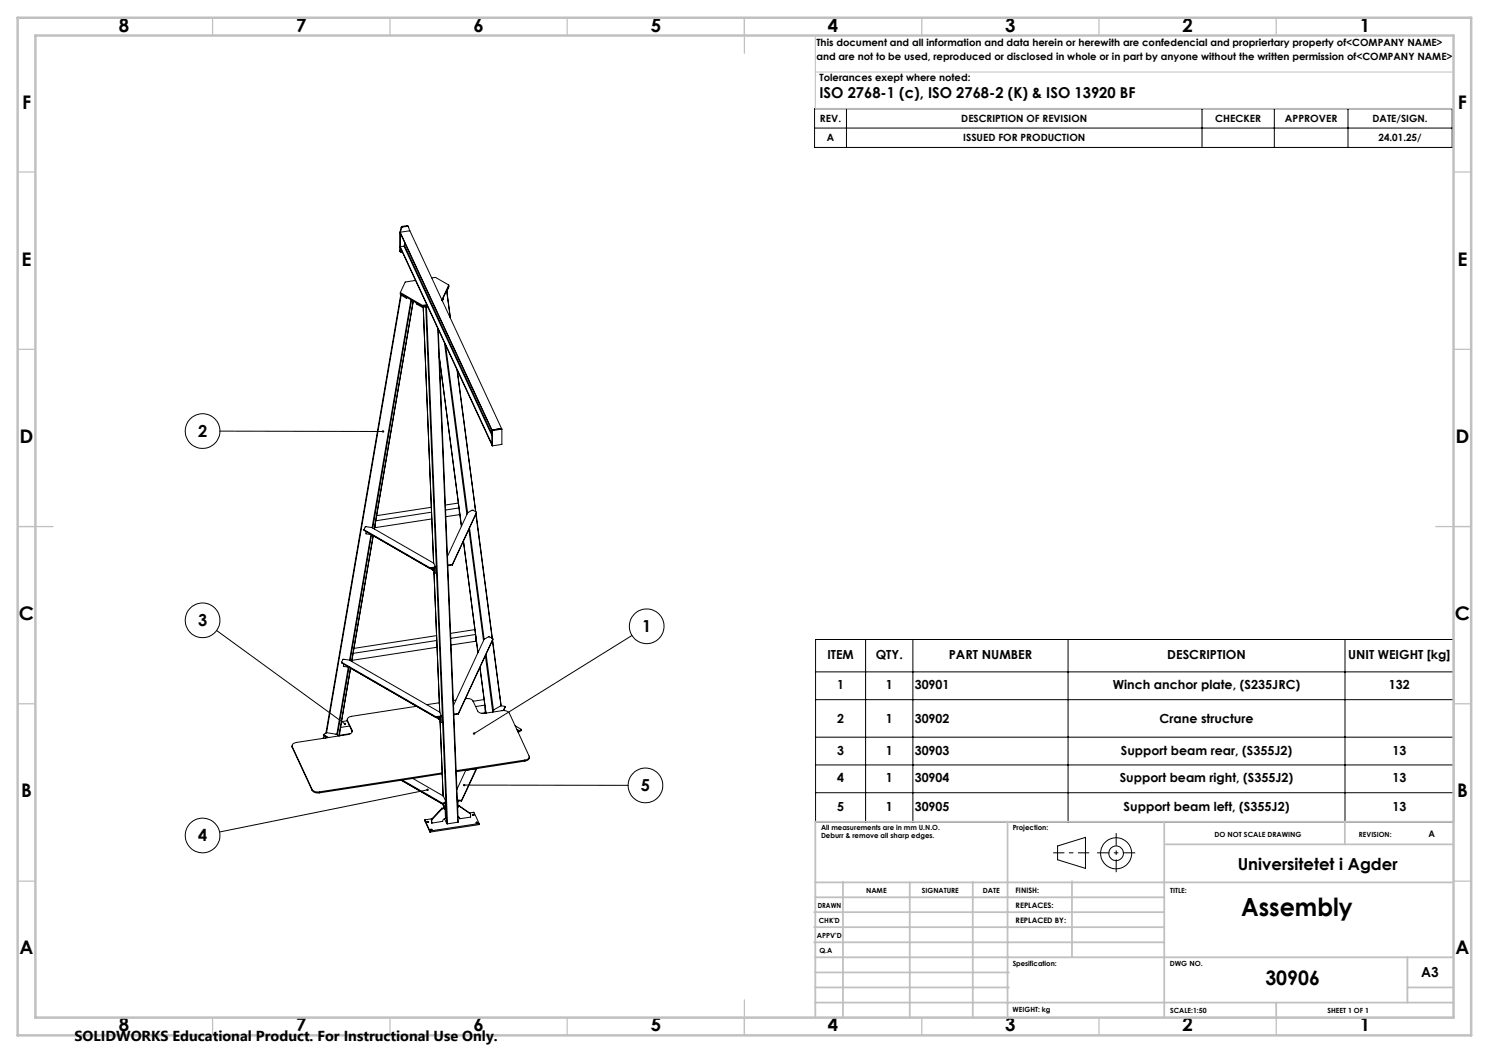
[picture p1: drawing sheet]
<svg xmlns="http://www.w3.org/2000/svg" width="420mm" height="297mm" viewBox="0 0 420 297" stroke-linecap="round" stroke-linejoin="round" font-family="sans-serif">
<g fill="none" stroke="#000" stroke-width=".28">
<path d="M229.8 30.7h179.8v10.9h-179.8zM229.8 36.1h179.8M238.8 30.7v10.9M339.1 30.7v10.9M359.4 30.7v10.9M380.2 30.7v10.9M112.8 70.8l.1 .2M112.8 65.5l.1 .1M112.8 70.8l.1 .1M112.8 65.5v5.3M112.9 70.9l.2 .3 .4-.1M112.9 65.5l25.9 55.8"/>
<path d="M112.9 65.7l25.9 55.8M112.9 65.5v5.4M112.9 69.8l25.9 55.8M113.2 64.1l.1 .2M113.2 64.1l-.4 1.4M113.2 70.7l.1 .1M113.3 70.7h.1M113.3 64.3l-.4 1.2M113.5 63.8l-.3 .3M113.5 63.8l.1 .2M113.6 64l-.3 .3M113.9 69.4l-1 .2 25.9 55.7"/>
<path d="M113.9 69.4l24.9 53.5M114.1 69.3l-.2 .1M114.1 68.4v.9M114.1 69.3l24.7 53.1M114.8 63.6l.4 .4M114.8 63.6l.1 .2M114.8 63.6l-1.3 .2M114.9 63.8l.3 .2M114.9 63.8l-1.3 .2M115.2 64l.4 1.1M115.6 65.1l25.9 55.8M115.6 65.1l-2.7 .4"/>
<path d="M117.2 79.1l-2.9 .4-1.4 3M121.8 78.4l1-.2 3.8 2.2M112.9 82.5v.6l1.7 1M112.9 82.5l6.3 3.6M113 83.2l-21.1 123.6M113.2 83.3l-21.1 123.4M114.6 84.1v-.3l-1.7-1 6.3 3.6M114.9 84l-.3 .1M115.9 84.6l-10.9 64.2M116.1 84.7l-10.9 64.2M116.6 84.9l-11 64.3M119.2 86.1v.6"/>
<path d="M119.2 86.4l-1.8-1v.3l1.8 1M119.4 86.7l2.9 72.2M120.1 86.6l5.9 145.7M120.2 86.5l.1 .1M120.3 86.6l5.9 145.8M120.4 85.9l-1.2 .2M120.5 86.2l-1.3 .2M120.6 86.5l-1.4 .2M120.6 86.5l-.3 .1M123.5 92.6l5.6 139.3M123.6 92.9l5.7 138.9-.2 .1M125.4 96.7l6.3 48.4"/>
<path d="M125.7 97.4l6.2 47.3M125.8 82.3h.2M126 82.3l.6-1.6-1.8 4.2M126 82.1l1.1 7.7M126.6 80.4l-2 4.2M126.6 80.4v.6l-.6 1.3M123.9 100.5l6.3 47.9M123.9 100.9l6.2 47.6M128.9 104.3l5.3 40.1-5.2-39.9M62 121.6l46.1 .1M138.8 121.3l.1 .2M138.8 125.6l.1 .2"/>
<path d="M138.8 121.3v4.3M138.9 121.5v4.3M141.5 120.9l.1 .1M141.5 120.9l-2.7 .4M141.6 121v4.3l-2.7 .5M141.6 121l-2.7 .5M102.7 149.4l.4-.8 1.8 .2 17.4 10.1 .5 .9M102.7 149.4l18.6 10.8M102.7 149.4v.2l19.5 11.3M103.2 149.9v.7l1.5 .2M104.6 150.8l-6 35.4M104.7 150.8h.1"/>
<path d="M104.8 150.8l-6 35.5M105.3 151.1l-6.1 35.4M105.7 148.8h.1M105.8 148.2v.6M121.7 143.1l-15.5 2.3M121.7 144.5l-15.7 2.4M121.8 146.4l-16 2.4M122.6 159.9l-1.3 .3M122.6 159.9v1.8M122.8 159.8l-.2 .1M122.8 159.8v1.9h-.2M127.6 159.2l-1.3 .2"/>
<path d="M127.6 159.2v.2M127.6 159.4l-1.3 .2M129.3 141.9l-3.7 .5M129.5 143.3l-3.8 .6M129.6 144.2v1M129.6 145.2l-3.9 .5M129.7 145.1l-.1 .1M130.7 152.7l4.1 31.4M130.7 152.6l4.1 31.4M132.3 149.3l4.1 31.4M132.4 148.9l4.2 31.4M134.2 145.1l4.6 35"/>
<path d="M134.3 145l4.6 35.1M134.4 144.5l-1.3-.6-1.2 .7-5.7 12.4M134.4 144.5l-6.8 14.7M134.4 144.5l-6.8 14.9M61.1 177.8l36.2 26.4M122.2 160.9l.4 .8M122.2 160.2v.7M122.3 160.2h.1M122.3 160.2l.1 .3-.1-.3M122.4 161.4l1.6 39.5M122.8 160l-1.5 .3v-.1M123.2 179.3l-23.4 3.6"/>
<path d="M133.9 177.6l-6.8 1M134.1 179l-7 1.1M134.2 179.5v1.4M178.3 179.2l-44.6 27.7M96.3 186.8l26.7 15.4M96.3 186.8v.2l27.6 15.9M96.9 187.3v.7l1.5 .2M98.2 188.2l-3.2 19M98.4 188.2h.1M98.5 188.2l-3.3 19.1M98.6 186.2l-1.8-.3-.5 .9M98.6 186.2l25.4 14.7"/>
<path d="M98.9 188.5l-3.3 19M99.3 186.2h.1M99.4 185.3v.9M117.5 199.2l-18.3 2.8a1.06 1.06 0 0 0-1.2 1.2M123.2 180.7l-23.6 3.6M123.3 182.6l-23.9 3.6M123.9 198.2l-3.6 .6M128.6 197.5l-.8 .1M131.3 197.1a1.98 1.98 0 0 1 2.1 .6l1.3 2.8a1.9 1.9 0 0 0 2.1 .7l4.8-.8a2.07 2.07 0 0 1 2.1 .7l5.5 12.1a.98 .98 0 0 1-1.1 1.2M134.2 180.9l-7 1M134.4 180.8l-.2 .1M135.4 188.2l1.7 13"/>
<path d="M136.6 197.3l-3.1 .5M136.6 180.3l-8.7 18.7M136.7 198.9l-2.5 .4M136.8 199.6v1.4M136.9 185l2.1 15.8M137.1 184.5l2.1 15.9M138.9 180.7l2.4 18.4M139 180.6l2.4 18.5M139 180.2l-1.2-.6-1.2 .7M139 180.2l-9.7 21M139 180.2l-9.7 21.2M141.3 199.1l-2 1.1-.3 .7"/>
<path d="M141.3 199.1l1.2 .1M142.5 199.2l-.5 1.2M142.5 199.2l-.4 1.2M230 180.4h180v51.4h-180zM230 189.5h180M230 197.3h180M244.2 180.4v51.4M257.5 180.4v51.4M301.3 180.4v51.4M379.4 180.4v51.4M82.4 210.6v.3M82.4 210.4v.5"/>
<path d="M82.4 210.6l5.7 12.1M82.4 210.9l5.7 12.1M91.2 207.2v.2l1.2 .7M91.2 207.2l1.5 .8M91.4 207.5l-.3 .8M91.8 207.7l-.1 .5M91.9 207.8l-.1 .3M92.1 207.9v.2M92.1 206.7l2.8 .4 .8 .5M92.1 206.7l-.9 .5M95.7 207.4h.1M95.8 206.5v.9"/>
<path d="M98 203.3v.2M98 202.9v.4M98 203.3l-1.7 .2M98 203.2l1.3 2.8M98 203.2v.3M98 203.5l.6 1.3M98.6 204.8l-2.6 .4M98.6 204.8l.7 1.5M98.9 206.9l-3.1 .5M99.3 206a1.06 1.06 0 0 1-1.2 1.2l-14.5 2.2a1.07 1.07 0 0 0-1.2 1.2M99.3 206.3v.1M99.3 206v.3"/>
<path d="M116.5 219.6l-3 .4M116.5 219.6l8.5 4.9M123.9 202.9l.3 .9M123.9 202.2v.7M124 202.2h.1M124 202.2l.1 .3-.1-.3M124 200.9l.5 .9-.2 .2M124.1 203.5l.9 21M124.3 202l-1.3 .2M124.3 202l-.1 1.8M124.5 202l-1.5 .4v-.2M124.5 201.9v1.8l-.3 .1"/>
<path d="M124.7 218l-34.6 5.3M124.7 218.3l-8.2 1.3M129.3 201.2l-1.3 .2M129.3 201.2v.2M129.3 201.4l-1.3 .2M131.4 217.3l-2.5 5.4M131.4 217.2v.1M131.7 217.2l-3 .5M134.4 216.8l-4.2 9M134.5 216.8l-4.3 9.2M136.8 201l-.9 .2M137 201h-.2"/>
<path d="M137 200.8v.2M137 201h.1M145.3 204.7l1.8 1M145.8 205.8l.4 .2-.2 .2M146 206.2h.1M147.1 205.7l-1.1 .6M147.1 205.7v.4l-.9 .5M148.1 214.7l-16.7 2.6M148.1 214.4l-19.4 3M148.1 214.4v.3M149.3 213.5a1.15 1.15 0 0 1-1.2 1.2M230 207.9h180"/>
<path d="M230 215.8h180M88.1 222.7a1.9 1.9 0 0 0 2 .6M88.1 223a2.07 2.07 0 0 0 2 .6M88.1 222.7v.3M90.1 223.3v.3M113.2 220.1l11.7 6.7M113.5 220l-23.4 3.6M113.5 220l11.4 6.6M119.8 231.2l1.5 3.5M119.8 231.2l1.5 3.2M120.4 231.7h.1a.26 .26 0 0 1 .4-.1 .26 .26 0 0 1 0 .4 .26 .26 0 0 1-.4 0zM120.5 232h.2"/>
<path d="M120.6 222.8l-58.7 11.9M121.3 234.4v.3M121.5 234.2h.2M121.7 231.1l.1 .2M121.7 231.1l.1 1.1M121.8 231.3v.9M121.8 230.9l-2 .3M124.6 228l.1 .1M124.6 228l-2.9 3.1M124.7 228.1l-2.9 3.2M124.8 226.8h.1M124.8 226.8l.8 1.5"/>
<path d="M124.9 226.6v.2M125 224.5l.8 1.6M125 226.7h.1M125.1 227.4v.5M125.3 227.3l.1 .3zM125.3 227.9l-.7 .1M125.4 230.9l.6 1.4M125.4 226.5l-.1 .1M125.4 228l-.7 .1M125.5 226.4l.1 .2M125.6 228.3l.1 2.5-.7 .4-.1 .5-3.1 .5M125.6 226.6v1.7"/>
<path d="M125.8 226.1l-.9 .5M125.8 226.1v2.2h-.2M125.8 226.3l-.9 .5M126 232.3l.2 .1M129 225.6l1.2 .2M129 225.8l1.2 .2M129.1 231.9l-2.9 .5M129.2 230.3l.5 .6M129.3 225.8l-.2 1.9M129.5 227.2l-.3 .1M129.5 227.2v.2M129.5 227.2l3.2 2.4"/>
<path d="M129.5 227.4h-.3M129.5 227.4l3.2 2.2M129.6 230.6l.1 .3M130.2 225.8v.2M130.9 221.4l46.3 .1M132.5 229.3l1.2-.2 1.4 3.2M132.7 229.6l.1 .9-3.1 .4M133.4 230h.1M133.4 230h.2M134.4 232.2h.1M134.4 232.2h.2M135.1 232.3l-13.8 2.1"/>
<path d="M135.1 232.3v.3l-13.8 2.1M230 223.6h180M298.3 238.6l7.9-2.4v8.7l-7.9-2.4z"/>
<circle cx="57.2" cy="121.6" r="4.9"/>
<circle cx="57.2" cy="175" r="4.9"/>
<circle cx="182.4" cy="176.6" r="4.9"/>
<circle cx="57.1" cy="235.7" r="4.9"/>
<circle cx="121.6" cy="234" r=".24"/>
<circle cx="133.5" cy="229.9" r=".25"/>
<circle cx="134.5" cy="232.1" r=".25"/>
<circle cx="182.1" cy="221.5" r="4.9"/>
<circle cx="314.8" cy="240.7" r="2.07"/>
<circle cx="314.8" cy="240.7" r="4.4"/>
</g>
<path d="M297.1 240.5h10.1" fill="none" stroke="#000" stroke-width=".28" stroke-dasharray="15.2 1.3 1.3 1.3" stroke-dashoffset="12.1" stroke-linecap="butt"/>
<path d="M314.8 235v11" fill="none" stroke="#000" stroke-width=".28" stroke-dasharray="15.2 1.3 1.3 1.3" stroke-dashoffset="11.6" stroke-linecap="butt"/>
<path d="M309.5 240.5h10.7" fill="none" stroke="#000" stroke-width=".28" stroke-dasharray="15.2 1.3 1.3 1.3" stroke-dashoffset="11.8" stroke-linecap="butt"/>
<path d="M230 10v20.6h180M230.5 10h179.5v33M230 20.3h180" fill="none" stroke="#c0c0c0" stroke-width=".28"/>
<g fill="none" stroke="#c0c0c0" stroke-width=".35">
<path d="M60 5v5M110 5v5M160 5v5M210 5v10M260 5v5M310 5v5M360 5v5M5 48.5h5M410 48.5h5M5 98.5h5M410 98.5h5M5 148.5h10"/>
<path d="M405 148.5h10M5 198.5h5M410 198.5h5M5 248.5h5M410 248.5h5M60 287v5M110 287v5M160 287v5M210 282v10M260 287v5M310 287v5M360 287v5"/>
</g>
<g fill="none" stroke="#c0c0c0" stroke-width=".5">
<path d="M284.2 231.8v55.2M328.4 231.8v55.2M328.8 238.2h81.2M379.3 231.8v6.4M410 231.8h-180v55.2M229.6 257.3h98.8M230 248.9h179.6M230 253.1h98.4M237.8 248.8v38.2M256.6 248.9v38.2M274.4 248.8v38.2M302.4 248.5v21.5"/>
<path d="M229.6 265.8h98.8M229.6 261.5h98.8M230 278.5h54.6M230 274.3h54.6M230 270h180M397 278.5h13M397 270v12.8M230 282.8h180M360 282.8v4.2"/>
</g>
<path d="M5 5h410v287h-410zM10 10h400v277h-400z" fill="none" stroke="#c0c0c0" stroke-width=".7"/>
<path d="M130.7 221.2l-.1 .2h.3h-.3a.34 .34 0 0 0 .4 .4 .34 .34 0 0 0 .2-.5 .34 .34 0 0 0-.5-.1zM120.4 222.5a.34 .34 0 0 0 .1 .6 .34 .34 0 0 0 .4-.4l-.3 .1 .3-.2zM97.1 203.9l-.1 .5 .5 .1-.2-.3 .3 .2v-.4zM107.8 121.4a.33 .33 0 0 0 .1 .6 .33 .33 0 0 0 .5-.3h-.3h.3l-.1-.2zM133.5 206.6l-.1 .5 .3-.2-.3 .2a.35 .35 0 0 0 .5 .1 .35 .35 0 0 0 .1-.5 .35 .35 0 0 0-.5-.1z" fill="#000"/>
<text font-size="7.1" x="350.1" y="258.5">Assembly</text>
<text font-size="5.6" x="356.9" y="277.9">30906</text>
<g font-size="5.3">
<text x="33.5" y="8.9">8</text>
<text x="83.5" y="8.9">7</text>
<text x="133.5" y="8.9">6</text>
<text x="183.5" y="8.9">5</text>
<text x="233.5" y="8.9">4</text>
<text x="283.5" y="8.9">3</text>
<text x="333.5" y="8.9">2</text>
<text x="383.5" y="8.9">1</text>
<text x="6.2" y="30.7">F</text>
<text x="411.2" y="30.7">F</text>
<text x="6.1" y="74.9">E</text>
<text x="411.1" y="74.9">E</text>
<text x="5.5" y="124.9">D</text>
<text x="410.5" y="124.9">D</text>
<text x="5.4" y="174.9">C</text>
<text x="410.4" y="174.9">C</text>
<text x="6" y="224.9">B</text>
<text x="411" y="224.9">B</text>
<text x="5.5" y="269.2">A</text>
<text x="410.5" y="269.2">A</text>
<text x="33.5" y="290.9">8</text>
<text x="83.5" y="290.9">7</text>
<text x="133.5" y="290.9">6</text>
<text x="183.5" y="290.9">5</text>
<text x="233.5" y="290.9">4</text>
<text x="283.5" y="290.9">3</text>
<text x="333.5" y="290.9">2</text>
<text x="383.5" y="290.9">1</text>
</g>
<g font-size="4.7">
<text x="55.9" y="123.2">2</text>
<text x="55.9" y="176.6">3</text>
<text x="181.1" y="178.3">1</text>
<text x="180.8" y="223.1">5</text>
<text x="55.9" y="237.3">4</text>
<text x="349.1" y="245.3">Universitetet i Agder</text>
</g>
<text font-size="4.2" x="231.1" y="27.8">ISO 2768-1 (c), ISO 2768-2 (K) &amp; ISO 13920 BF</text>
<text font-size="4.1" x="21" y="293.7">SOLIDWORKS Educational Product. For Instructional Use Only.</text>
<text font-size="3.9" x="400.9" y="275.5">A3</text>
<g font-size="3.5">
<text x="233.4" y="185.9">ITEM</text>
<text x="247" y="185.9">QTY.</text>
<text x="267.6" y="185.9">PART NUMBER</text>
<text x="329.3" y="185.9">DESCRIPTION</text>
<text x="380.3" y="185.9">UNIT WEIGHT [kg]</text>
<text x="236.1" y="194.4">1</text>
<text x="249.9" y="194.4">1</text>
<text x="258" y="194.4">30901</text>
<text x="313.9" y="194.4">Winch anchor plate, (S235JRC)</text>
<text x="391.8" y="194.4">132</text>
<text x="236.1" y="203.9">2</text>
<text x="249.9" y="203.9">1</text>
<text x="258" y="203.9">30902</text>
<text x="327.1" y="203.9">Crane structure</text>
<text x="236.1" y="212.8">3</text>
<text x="249.9" y="212.8">1</text>
<text x="258" y="212.8">30903</text>
<text x="316.2" y="212.8">Support beam rear, (S355J2)</text>
<text x="392.8" y="212.8">13</text>
<text x="236.1" y="220.7">4</text>
<text x="249.9" y="220.7">1</text>
<text x="258" y="220.7">30904</text>
<text x="315.9" y="220.7">Support beam right, (S355J2)</text>
<text x="392.8" y="220.7">13</text>
<text x="236.1" y="228.7">5</text>
<text x="249.9" y="228.7">1</text>
<text x="258" y="228.7">30905</text>
<text x="316.9" y="228.7">Support beam left, (S355J2)</text>
<text x="392.8" y="228.7">13</text>
</g>
<g font-size="2.8">
<text x="230.3" y="13.1">This document and all information and data herein or herewith are confedencial and propriertary property of&lt;COMPANY NAME&gt;</text>
<text x="230.3" y="16.9">and are not to be used, reproduced or disclosed in whole or in part by anyone without the written permission of&lt;COMPANY NAME&gt;</text>
<text x="231.1" y="22.8">Tolerances exept where noted:</text>
<text x="231.3" y="34.5">REV.</text>
<text x="271.2" y="34.5">DESCRIPTION OF REVISION</text>
<text x="342.8" y="34.5">CHECKER</text>
<text x="362.4" y="34.5">APPROVER</text>
<text x="387.2" y="34.5">DATE/SIGN.</text>
<text x="233.2" y="39.9">A</text>
<text x="271.7" y="39.9">ISSUED FOR PRODUCTION</text>
<text x="388.8" y="39.9">24.01.25/</text>
</g>
<text font-size="2.5" x="402.9" y="236.1">A</text>
<g font-size="2.1">
<text x="286.4" y="251.9">FINISH:</text>
<text x="286.5" y="256">REPLACES:</text>
<text x="286.5" y="260.3">REPLACED BY:</text>
</g>
<g font-size="2">
<text x="231.6" y="234">All measurements are in mm U.N.O.</text>
<text x="285.6" y="234">Projection:</text>
<text x="231.6" y="236.5">Deburr &amp; remove all sharp edges.</text>
<text x="342.6" y="236">DO NOT SCALE DRAWING</text>
<text x="383.3" y="236.2">REVISION:</text>
<text x="244.3" y="252">NAME</text>
<text x="260" y="251.9">SIGNATURE</text>
<text x="277.2" y="251.9">DATE</text>
<text x="330.1" y="251.9">TITLE:</text>
<text x="230.6" y="256.1">DRAWN</text>
<text x="230.9" y="260.3">CHK'D</text>
<text x="230.4" y="264.4">APPV'D</text>
<text x="231.1" y="268.8">Q.A</text>
<text x="285.6" y="272.5">Spesification:</text>
<text x="330" y="272.5">DWG NO.</text>
<text x="285.6" y="285.5">WEIGHT: kg</text>
<text x="330.1" y="285.6">SCALE:1:50</text>
<text x="374.5" y="285.6">SHEET 1 OF 1</text>
</g>
</svg>
